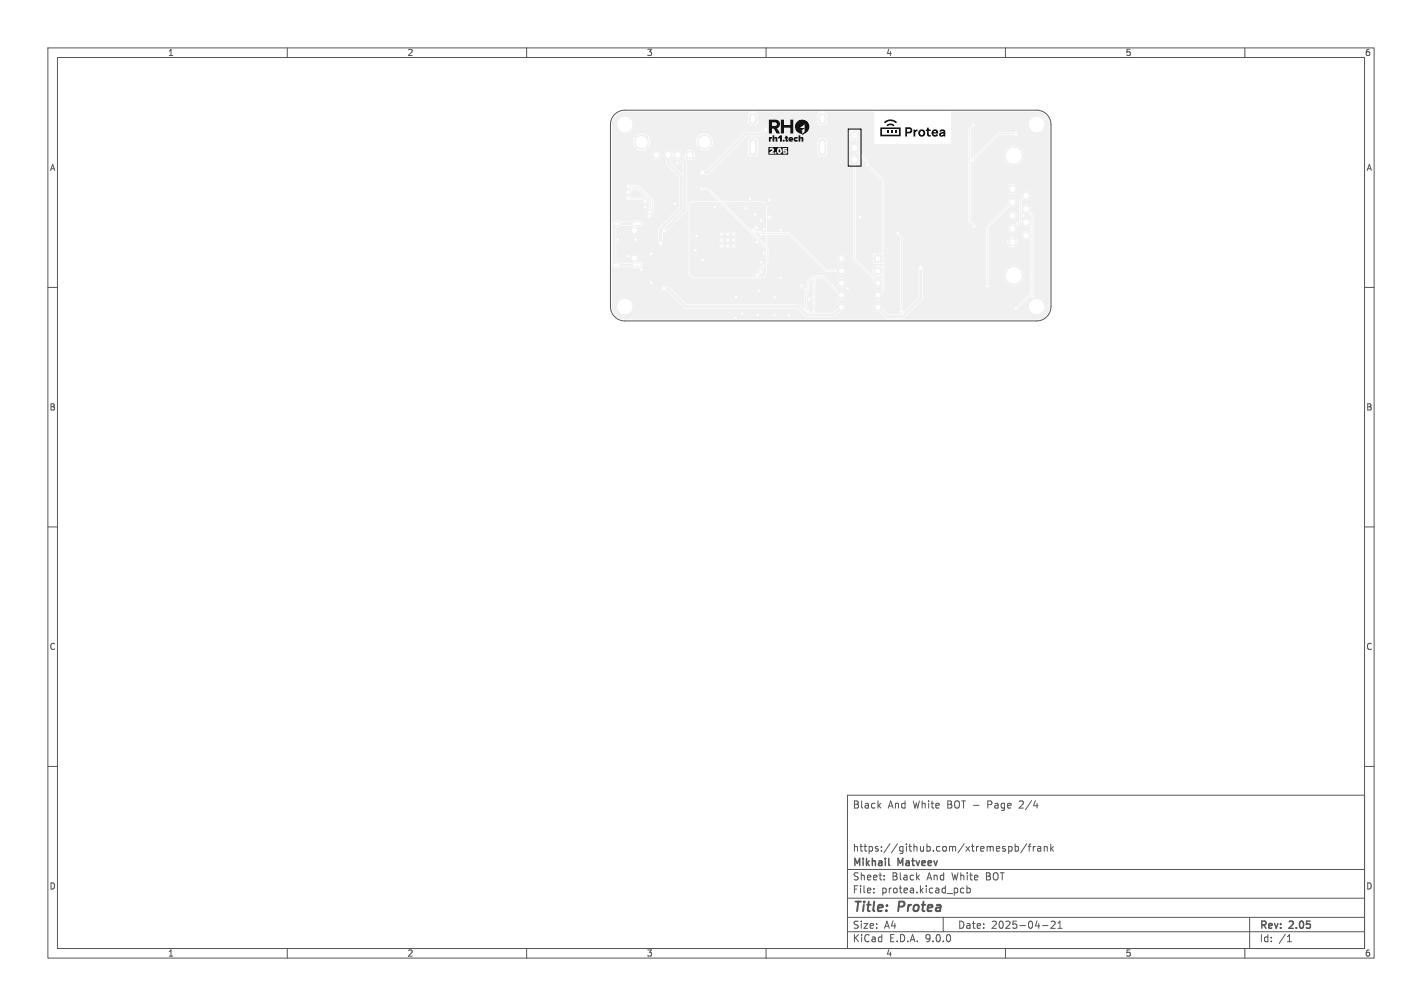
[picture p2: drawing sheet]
<svg xmlns="http://www.w3.org/2000/svg" width="297mm" height="210mm" viewBox="0 0 297 210" stroke-linecap="round" stroke-linejoin="round" font-family="sans-serif">
<g fill="#f0f0f0" stroke="#f0f0f0" stroke-width=".21">
<path d="M136.3 31.6h1.6v1.5h-1.6z"/>
<path d="M156.7 29.2l1-.1 .2 .3 .1 2.7-.3 .3h-.9l-.2-.3v-2.6z"/>
<path d="M156.7 23.8l.9-.1 .3 .2 .1 1.6-.2 .3h-.9l-.3-.1v-1.6z"/>
<path d="M171.2 23.8l.9-.1 .3 .2 .1 1.6-.2 .3h-.9l-.3-.1v-1.6z"/>
<path d="M171.1 29.2l.2-.1h.8l.3 .3 .1 2.7-.3 .3h-.9l-.2-.3z"/>
<path d="M182.6 53.3h1.5v1.4h-1.5z"/>
<path d="M210.7 38.7h1.6v1.6h-1.6z"/>
<circle cx="139.6" cy="32.4" r=".8"/>
<circle cx="141.6" cy="32.4" r=".8"/>
<circle cx="144.1" cy="32.4" r=".8"/>
<circle cx="134" cy="29.6" r="1.5"/>
<circle cx="147.1" cy="29.6" r="1.5"/>
<circle cx="175.8" cy="54" r=".8"/>
<circle cx="183.4" cy="56.5" r=".8"/>
<circle cx="175.8" cy="56.5" r=".8"/>
<circle cx="183.4" cy="59.1" r=".8"/>
<circle cx="175.8" cy="59.1" r=".8"/>
<circle cx="183.4" cy="61.6" r=".8"/>
<circle cx="175.8" cy="61.6" r=".8"/>
<circle cx="183.4" cy="64.2" r=".8"/>
<circle cx="175.8" cy="64.2" r=".8"/>
<circle cx="178.5" cy="33.4" r=".85"/>
<circle cx="178.5" cy="30.8" r=".85"/>
<circle cx="178.5" cy="28.3" r=".85"/>
<circle cx="150.7" cy="48.8" r=".3"/>
<circle cx="152" cy="48.8" r=".3"/>
<circle cx="153.3" cy="48.8" r=".3"/>
<circle cx="150.7" cy="50.1" r=".3"/>
<circle cx="152" cy="50.1" r=".3"/>
<circle cx="153.3" cy="50.1" r=".3"/>
<circle cx="150.7" cy="51.4" r=".3"/>
<circle cx="152" cy="51.4" r=".3"/>
<circle cx="153.3" cy="51.4" r=".3"/>
<circle cx="211.8" cy="32.5" r="2"/>
<circle cx="211.8" cy="57.5" r="2"/>
<circle cx="211.5" cy="42.2" r=".8"/>
<circle cx="211.5" cy="45" r=".8"/>
<circle cx="211.5" cy="47.8" r=".8"/>
<circle cx="211.5" cy="50.5" r=".8"/>
<circle cx="214.3" cy="40.8" r=".8"/>
<circle cx="214.3" cy="43.6" r=".8"/>
<circle cx="214.3" cy="46.4" r=".8"/>
<circle cx="214.3" cy="49.2" r=".8"/>
<circle cx="155" cy="65.5" r=".3"/>
<circle cx="164.8" cy="65.7" r=".3"/>
<circle cx="141.5" cy="34" r=".3"/>
<circle cx="134" cy="56.3" r=".3"/>
<circle cx="161.8" cy="65.7" r=".3"/>
<circle cx="156.7" cy="41.5" r=".3"/>
<circle cx="158.5" cy="60.7" r=".3"/>
<circle cx="132.8" cy="50" r=".3"/>
<circle cx="213.8" cy="45" r=".3"/>
<circle cx="177" cy="60.3" r=".3"/>
<circle cx="163" cy="58" r=".3"/>
<circle cx="129" cy="50" r=".3"/>
<circle cx="179.6" cy="45.4" r=".3"/>
<circle cx="158.3" cy="65.7" r=".3"/>
<circle cx="163" cy="47.9" r=".3"/>
<circle cx="134.8" cy="43.2" r=".3"/>
<circle cx="153.8" cy="62" r=".3"/>
<circle cx="169" cy="62.5" r=".3"/>
<circle cx="136" cy="53" r=".3"/>
<circle cx="160.7" cy="41.8" r=".3"/>
<circle cx="136" cy="59" r=".3"/>
<circle cx="141" cy="42.5" r=".3"/>
<circle cx="131.3" cy="53.5" r=".3"/>
<circle cx="161.8" cy="62" r=".3"/>
<circle cx="160.7" cy="45.3" r=".35"/>
<circle cx="153.6" cy="66.3" r=".3"/>
<circle cx="158" cy="47.5" r=".3"/>
<circle cx="146.8" cy="54.3" r=".3"/>
<circle cx="155.8" cy="43.5" r=".3"/>
<circle cx="158.1" cy="50.5" r=".3"/>
<circle cx="157.8" cy="44.7" r=".3"/>
<circle cx="159.6" cy="52.9" r=".3"/>
<circle cx="149.3" cy="43.2" r=".3"/>
<circle cx="145.5" cy="49.3" r=".3"/>
<circle cx="146.8" cy="36" r=".35"/>
<circle cx="159" cy="46.1" r=".3"/>
<circle cx="145.3" cy="52.3" r=".3"/>
<circle cx="159" cy="54.7" r=".3"/>
<circle cx="159" cy="49" r=".3"/>
<circle cx="160" cy="27" r=".35"/>
<circle cx="159.7" cy="47.8" r=".3"/>
<circle cx="159" cy="56.7" r=".3"/>
<circle cx="138.8" cy="60.3" r=".4"/>
<circle cx="188.3" cy="65" r=".3"/>
<circle cx="187.5" cy="48.7" r=".3"/>
<circle cx="138.7" cy="48.2" r=".35"/>
<circle cx="138" cy="50.7" r=".35"/>
<circle cx="215.6" cy="61.8" r=".3"/>
<circle cx="206.2" cy="59.7" r=".3"/>
<circle cx="212.2" cy="64.5" r=".3"/>
<circle cx="146.6" cy="39.4" r=".3"/>
<circle cx="158.2" cy="57.5" r=".3"/>
<circle cx="131.3" cy="38.9" r=".3"/>
<circle cx="135.6" cy="45.2" r=".3"/>
<circle cx="131.3" cy="40.2" r=".3"/>
<circle cx="135.7" cy="44.3" r=".3"/>
<circle cx="157.4" cy="48.1" r=".3"/>
<circle cx="168.8" cy="65" r=".3"/>
<circle cx="167.5" cy="59.7" r=".3"/>
<circle cx="170" cy="58.3" r=".3"/>
<circle cx="170" cy="65" r=".3"/>
<circle cx="134.7" cy="42" r=".3"/>
<circle cx="131.3" cy="41.4" r=".3"/>
<circle cx="192.3" cy="55.9" r=".35"/>
<circle cx="203.1" cy="33.4" r=".3"/>
<circle cx="212.2" cy="27.9" r=".3"/>
<circle cx="203.5" cy="47.1" r=".3"/>
<circle cx="203.3" cy="26.1" r=".3"/>
<circle cx="181.3" cy="34.4" r=".3"/>
</g>
<path d="M128.6 55.3h.6M128.6 46.7h.6M132.5 55.3h1.1M132.5 46.7h1.1" fill="none" stroke="#f0f0f0" stroke-width="1"/>
<path d="M139.6 32.4v1.7l2.7 2.6v6.8l-4.4 4.4 .1 2.9M141.6 32.4l1.4 1.4v10.1l-4.3 4.3M160 27l-1 1h-3.2l-8 8h-1M133 46.7h-4.1l-.6 .6v7.4l.6 .6h4.1M192.3 55.9v6.4l-3.8 3.8h-3.2l-1.9-1.9M138.8 60.3h.7l3.8 3.7h23.4l1.7 1.8h5.8l1.6-1.6" fill="none" stroke="#f0f0f0" stroke-width=".6"/>
<g fill="none" stroke="#f0f0f0" stroke-width=".21">
<path d="M131.3 38.9h2.1l2.9 2.9v2.8l-.7 .6M146.6 39.4h1.3l12.4 12.4v2.9l-1.8 1.8v.8l-.3 .2M178.5 33.4v20.8l4.9 4.9M178.5 30.8l.2 .2v.4l2.6 2.5v.5l3.1 3.2v23l-1 1M203.3 26.1l-.8 .8v19.3l1 .9M212.2 27.9h-3.5l-5.6 5.5M131.3 40.2l.9-1h1l2.7 2.7v2.2l-.2 .2M131.3 41.4l2.9 .1 .5 .5M157.4 48.1l.3 .3h1.5l.3 .4h5.3l7.7 7.7h3.3M167.5 59.8l1.3 1.2M170 58.3v6.7M187.5 48.7l.8 .7v15.6"/>
<path d="M211.5 42.2l-5.3 5.3v12.2M214.3 43.6l1.4 1.5-.1 16.7M214.3 40.8l-1.2 1.2v4.1l-1.6 1.7M214.3 46.4l1.1 1v13.9l-3.2 3.2M168.8 61v-2.3l1-1h2l4 3.9M168.8 61l-.5 .5v3l.5 .5"/>
</g>
<g fill="#f0f0f0">
<path d="M158.7 56.6l1.2-1.2 .1 1.5a1 1 0 0 1-1 1h-.6l.3-.6z"/>
<path d="M144.3 42.5l.7-.3h5.3l6.6 6.6h-3.2a.45 .45 0 0 0-.4-.4 .45 .45 0 0 0-.5 .4h-.3a.45 .45 0 0 0-.5-.4 .45 .45 0 0 0-.4 .4h-.4a.45 .45 0 0 0-.7-.3 .45 .45 0 0 0 0 .7 .45 .45 0 0 0 .7-.3v-.1h.4a.45 .45 0 0 0 .4 .5 .45 .45 0 0 0 .5-.5h.3a.45 .45 0 0 0 .5 .5 .45 .45 0 0 0 .4-.5h3.2l1.3 1.3h-4.5a.45 .45 0 0 0-.4-.4 .45 .45 0 0 0-.5 .4h-.3a.45 .45 0 0 0-.5-.4 .45 .45 0 0 0-.4 .4h-.4a.45 .45 0 0 0-.7-.4 .45 .45 0 0 0 0 .8 .45 .45 0 0 0 .7-.3v-.1h.4a.45 .45 0 0 0 .4 .5 .45 .45 0 0 0 .5-.5h.3a.45 .45 0 0 0 .5 .5 .45 .45 0 0 0 .4-.5h4.5l1.2 1.2h-5.7a.45 .45 0 0 0-.4-.4 .45 .45 0 0 0-.5 .4h-.3a.45 .45 0 0 0-.5-.4 .45 .45 0 0 0-.4 .4h-.4a.45 .45 0 0 0-.7-.3 .45 .45 0 0 0 0 .8 .45 .45 0 0 0 .7-.4v-.1h.4a.45 .45 0 0 0 .4 .5 .45 .45 0 0 0 .5-.5h.3a.45 .45 0 0 0 .5 .5 .45 .45 0 0 0 .4-.5h5.7l.6 .6v2.7l-1.8 1.8-.1 .6a.52 .52 0 0 0-.3 .9h-12.8a1 1 0 0 1-1-1v-13.7z"/>
<path d="M157.7 48.7h1.4l.4 .3h.5v2z"/>
<path d="M151.1 42.2h7.9a1 1 0 0 1 1 1v5.3h-.3l-.4-.3h-1.4a.56 .56 0 0 0-.5-.5 .56 .56 0 0 0-.6 .3z"/>
<path d="M169 58.8l.5-.5 .3 .4v5.9l-.2 .3v.4l-.4-.1a.49 .49 0 0 0-.6-.7l-.1-.1v-2.8l.5-.6z"/>
<path d="M213.4 44.1h.1a1.08 1.08 0 0 0 1.3 .4l.7 .7v1.9l-.3-.2a1.03 1.03 0 0 0-.5-1.3 1.03 1.03 0 0 0-1.3 .3z"/>
<path d="M140.5 32.5h.1a1.04 1.04 0 0 0 1.3 .8l.7 .7-.1 2.3-2.5-2.4v-.7z"/>
<path d="M128.6 24.1a2.7 2.7 0 0 1 1.9-.8l26.3 .1-.4 .3-.1 .3v.6h.5v.3h-.5l.1 1h-24.3v-.3a1.61 1.61 0 0 0-2.6-.8 1.61 1.61 0 0 0 .4 2.7 1.61 1.61 0 0 0 2.2-1.6h24.3l.2 .2h.5v-.5h.3v.5a.69 .69 0 0 0 .9-.5v-.7h-.6v-.3h.6l-.1-.8-.5-.4v-.1h13.6v.1l-.5 .4v.8h.5v.3h-.5v.7l.2 .4 .3 .1h.3v-.5h.3v.5a.69 .69 0 0 0 .9-.5v-.7h-.6v-.3h.6l-.1-.8-.5-.4v-.1l10.4 .1v3.5h-22.1a.51 .51 0 0 0-.5-.4 .51 .51 0 0 0-.5 .4l-.7 .6-3.2 .1-2 1.9h-4.7l-.4-1-.4 .4-.3-.2 .5-.4-.2-.1a1.8 1.8 0 0 0-2.1 .1l.4 .4-.2 .2-.4-.4-.5 1h-9.5l-.4-1-.5 .4-.2-.2 .5-.4-.2-.1a1.8 1.8 0 0 0-2.2 .1l.5 .4-.2 .2-.5-.4-.1 .1a1.8 1.8 0 0 0 .1 2.2l.5-.4 .2 .2-.5 .4 .2 .1a1.8 1.8 0 0 0 2.2-.1l-.5-.4 .2-.2 .5 .4 .3-.6 .1-.7h9.5l.1 .7 .4 .6 .4-.4 .2 .2-.4 .4 .1 .1a1.8 1.8 0 0 0 2.2-.1l-.5-.4 .3-.2 .4 .4 .4-.6v-.7h4.7l-2.8 2.8h-5.6l-.3-.6-.4 .4-.2-.2 .4-.4-.1-.1a1.09 1.09 0 0 0-1.2 .1l.5 .4-.3 .2-.4-.4-.1 .1a1.09 1.09 0 0 0 .1 1.2l.4-.4 .3 .2-.5 .4 .1 .1a1.09 1.09 0 0 0 1.2-.1l-.4-.4 .2-.2 .4 .4 .3-.7h5.6l-1.4 1.4h-5.9l-1-1a1.01 1.01 0 0 0-.8-1.3 1.01 1.01 0 0 0-1.2 .8 .97 .97 0 0 0-1.5-.6l-2.8-.1-.1 1.7 1.8 .1 .1-1.7h1a.99 .99 0 0 0 .1 1.6l.1 1.1 2.6 2.7v4.7h-5.3l-3-3-2-.2a.46 .46 0 0 0-.6 .1 .46 .46 0 0 0 .1 .7 .46 .46 0 0 0 .7-.2l.1 .1-.5 .5a.46 .46 0 0 0-.5 .5 .46 .46 0 0 0 .6 .4 .46 .46 0 0 0 .3-.6l.6-.5h.8l2.5 2.5h-.4l-.2-.3-.7-.5h-2.6a.46 .46 0 0 0-.6-.2 .46 .46 0 0 0-.2 .6 .46 .46 0 0 0 .7 .2h2.5l.2 .2a.45 .45 0 0 0 .4 .5 .45 .45 0 0 0 .5-.5h.5l-.1 1.9a.57 .57 0 0 0-.2 .9 .46 .46 0 0 0 .1 .8 .46 .46 0 0 0 .6-.6l.4-.4v-2.9h5.3v1.7l-4.2 4.2-.1 .4h-4.4a.58 .58 0 0 0-.9-.4 .58 .58 0 0 0 0 1 .58 .58 0 0 0 .9-.4v-.2h4.4v2.6a.52 .52 0 0 0 .6 .6 .52 .52 0 0 0 .3-.8v-1.7l.1-.1a.52 .52 0 0 0 .7-.4l4.2-4.2 .1-10.3h5.9l-1.8 1.8h-.6a.51 .51 0 0 0-.8 .5 .51 .51 0 0 0 .8 .5l1-.1 7.9-7.9 3.3-.1 1.2-1.1 .1-.4h22.1v1.2h-3v-.1a1.14 1.14 0 0 0-.9-.9v.7h-.3v-.7l-.2 .1a1.14 1.14 0 0 0-.8 .9h.6v.3h-.6v.1a1.15 1.15 0 0 0 .8 .9h-5.4l-.3-.5-.6-.1v.6h-.3v-.6a.69 .69 0 0 0-.8 .6h-12.5l-.3-.5-.6-.1v.6h-.3v-.6a.69 .69 0 0 0-.8 .6v1.2h.5v.3h-.5v1.4l.3 .4h.5v-.6h.3v.6a.69 .69 0 0 0 .9-.6v-1.2h-.6v-.3h.6v-1.2h12.5v1.2h.5v.3h-.5v1.4l.3 .4h.5v-.6h.3v.6a.69 .69 0 0 0 .9-.6v-1.2h-.6v-.3h.6v-1.2h5.6v-.7h.3v.7h.1a1.14 1.14 0 0 0 .8-1h-.6v-.3h3.6v2h16l.1-6.8h17.8a2.69 2.69 0 0 1 2.7 2.6h-1.1v-.3a1.61 1.61 0 0 0-2.6-.8 1.61 1.61 0 0 0 .4 2.7 1.61 1.61 0 0 0 2.2-1.6h1.1v1.9h-6.6v-.1a.49 .49 0 0 0-.8-.1l-3.3 .1-5.3 5.3-.4 .1v-6.1l.5-.4a.46 .46 0 0 0 .4-.6 .46 .46 0 0 0-.6-.3 .46 .46 0 0 0-.3 .6l-.5 .6v10.7h-17.6l-3-3-.2-.8-2.3-2.3a1.02 1.02 0 0 0-.3-1.6 1.02 1.02 0 0 0-1.4 .9 1.02 1.02 0 0 0 1.3 1l2.2 2.2-.1 .2a.48 .48 0 0 0 0 .5 .48 .48 0 0 0 .5 .2l2.8 2.9v15.1h-.7v.7h-.3v-.7l-.6 .1-.3 .4v.5h.7v.3h-.7l.1 .7 .8 .2v-.7h.3v.7h.7v.5l-.1 .1a1.09 1.09 0 0 0-1.4 0l.5 .5-.2 .2-.5-.5-.1 .1a1.09 1.09 0 0 0 .1 1.2l.5-.5 .2 .2-.5 .5 .1 .1a1.35 1.35 0 0 0 1.4-.1v1l-.7-.3-.6 .1-4.1-4.1v-19.7a1.03 1.03 0 0 0 .5-1.7 1.03 1.03 0 0 0-1.7 .1 1.03 1.03 0 0 0 .7 1.6v19.5h-1.6a.96 .96 0 0 0-1.5-.7 .96 .96 0 0 0 0 1.6 .96 .96 0 0 0 1.5-.7v-.2h1.6v.5l2.1 2h-3.7a.99 .99 0 0 0-.9-.8 .99 .99 0 0 0-1 .7h-2.2l-7.7-7.8h-4.7v-5.3l-.2-.6-.4-.4-.6-.2-8 .1-3-2.9-1.1-.1a.46 .46 0 0 0-.6 0 .46 .46 0 0 0 0 .7 .46 .46 0 0 0 .7-.1h.8l2.2 2.2-5.2 .1-.5 .2-.4 .5-.1 11.1h-10.7a.58 .58 0 0 0-.9-.4 .58 .58 0 0 0 0 1 .58 .58 0 0 0 .9-.4v-.2h10.7l.1 3.4 .3 .5 .6 .4h13l.3-.2 .4 .2h.7l.5-.2 .4-.5v-2.1l.4-.5v-3.1l-.4-.5 .1-2.2h4.4l7.8 7.8h2.4a.97 .97 0 0 0 1.1 .7 .97 .97 0 0 0 .8-1.1h3.7l2.1 2.2-.1 .4h-5.7v-.2a.96 .96 0 0 0-1.6-.4 .96 .96 0 0 0 .3 1.6 .96 .96 0 0 0 1.3-1h5.7v.2a1.02 1.02 0 0 0 .7 .8 1.02 1.02 0 0 0 1.1-.3v.8l-.3 .3-.4-.1a.95 .95 0 0 0-1.1 .8h-5.7v-.2a1.05 1.05 0 0 0-1.5-.5l-3.4-3.4-2.2 .1-1.1 1.1v1.7l-.5-.5a.46 .46 0 0 0-.5-.5 .46 .46 0 0 0-.5 .6 .46 .46 0 0 0 .6 .3l.8 .8-.4 .5-.1 3.1-1.2-1.1h-23.2l-3.7-3.6-.7-.1a.56 .56 0 0 0-.8 .1 .56 .56 0 0 0 0 .7 .56 .56 0 0 0 .8 .1h.2l3.2 3.2h-10.4a1.61 1.61 0 0 0-2.4-1.3 1.61 1.61 0 0 0 0 2.8 1.61 1.61 0 0 0 2.4-1.3v-.2h10.4l.7 .6h23.3l1.9 1.7h5.8l1.3-1.1a.97 .97 0 0 0 1.2-.9 .97 .97 0 0 0-1.1-1 .97 .97 0 0 0-.8 1.3l-.9 .8-3.5-.1 .1-.3-.2-.3v-5.9l.2-.4-.1-.4h1.3l3.2 3.2a.97 .97 0 0 0 .6 1.5 .97 .97 0 0 0 1.2-1.1h5.7v.2a.97 .97 0 0 0 1.3 .8 .97 .97 0 0 0 .5-1.4l.5-.5v-23h17.6v8.6l.7 1a.46 .46 0 0 0 .6 .3 .46 .46 0 0 0 .3-.5 .46 .46 0 0 0-.6-.4l-.5-.6v-12.1l.1-.1a.48 .48 0 0 0 .5 0 .48 .48 0 0 0 .2-.5l5.2-5.2h3l.1 .1a.45 .45 0 0 0 .5 .1 .45 .45 0 0 0 .2-.5h6.6v4.6l-5.3-.1a2.15 2.15 0 0 0-3.3-1.6 2.15 2.15 0 0 0 .1 3.7 2.15 2.15 0 0 0 3.2-1.8v-.2h5.3v6.2h-6.8l-.1-.1h-1.7l-.1 .1v1.7l.1 .1h1.8v-1.8h6.8v23.2h-3.1l-.1-.3v-16.5l-.9-.9a1.01 1.01 0 0 0-.4-1.3 1.01 1.01 0 0 0-1.3 .3v-.9l.4-.5a.97 .97 0 0 0 1.5-.5 .97 .97 0 0 0-.9-1.3 .97 .97 0 0 0-1 1.2v.3l-.5 .5v.2h-.5a.98 .98 0 0 0-1.3-.8 .98 .98 0 0 0-.5 1.4l-4.6 4.7v8.5h-13.2a.51 .51 0 0 0-.7-.5 .51 .51 0 0 0-.2 .8v5.9l-3.1 3-.3-.5v-15.2l-.5-.8a.46 .46 0 0 0-.6-.4 .46 .46 0 0 0-.3 .6 .46 .46 0 0 0 .5 .3l.4 .5v15a.51 .51 0 0 0-.1 .6 .51 .51 0 0 0 .5 .3l-2.9 .1-1.2-1.1a.97 .97 0 0 0-.8-1.3 .97 .97 0 0 0-1.1 1.1 .97 .97 0 0 0 1.3 .8l1.4 1.4h3.6l4-3.9 .1-6.7h13.2l-.1 3.5a.46 .46 0 0 0 0 .7 .46 .46 0 0 0 .7-.1 .46 .46 0 0 0-.1-.7v-11.7l4.5-4.5a.98 .98 0 0 0 1.4-1h.5v2.8h-.5a.95 .95 0 0 0-1.5-.7 .95 .95 0 0 0 .1 1.6 .95 .95 0 0 0 1.4-.7v-.2h.5v1.1l-1 .9a.97 .97 0 0 0-1.4 .8 .97 .97 0 0 0 1.2 1 .97 .97 0 0 0 .6-1.4l.9-.9h.1a1 1 0 0 0 1.5 .9l.3 .3v.9a1 1 0 0 0-1.4-.1 1 1 0 0 0 0 1.5 1 1 0 0 0 1.4-.1v.7h-2.5l-.3-.6-.4 .4-.2-.2 .4-.4a1.09 1.09 0 0 0-1.3 0l.4 .4-.2 .2-.4-.4-.1 .1a1.09 1.09 0 0 0 .1 1.2l.4-.4 .2 .2-.4 .4 .1 .1a1.09 1.09 0 0 0 1.2-.1l-.4-.4 .2-.2 .4 .4 .3-.7h2.5v6.9h-1.2v-.3a2.16 2.16 0 0 0-3.5-1.3 2.16 2.16 0 0 0 .5 3.7 2.16 2.16 0 0 0 3-2.1h1.2v3.8l-2.8 2.8a.46 .46 0 0 0-.5 .5 .46 .46 0 0 0 .5 .4 .46 .46 0 0 0 .4-.5l2.4-2.5a.49 .49 0 0 0 .6 .4 .49 .49 0 0 0 .4-.5h3.1v2.1h-1.1v-.3a1.6 1.6 0 0 0-2.6-.8 1.6 1.6 0 0 0 .4 2.7 1.6 1.6 0 0 0 2.2-1.6h1.1v.4a2.7 2.7 0 0 1-2.7 2.4h-86a2.7 2.7 0 0 1-2.7-2.7v-8.4l.7 .4h.7l.5-.2h2.3l.4 .2h1.3a.65 .65 0 0 0 .5-.7 .65 .65 0 0 0-.6-.6h-1.2l-.4 .2h-2.3l-1-.3v-7.1l1-.4h2.3l.4 .2h1.3a.65 .65 0 0 0 .5-.7 .65 .65 0 0 0-.6-.6h-1.2l-.4 .2h-2.3l-.5-.2h-.7l-.6 .5-.1-.1v-20.4a2.7 2.7 0 0 1 .8-1.9z"/>
</g>
<g fill="#fff" stroke="#fff" stroke-width=".21">
<circle cx="155" cy="65.5" r=".17"/>
<circle cx="164.8" cy="65.7" r=".17"/>
<circle cx="141.5" cy="34" r=".17"/>
<circle cx="134" cy="56.3" r=".17"/>
<circle cx="161.8" cy="65.7" r=".17"/>
<circle cx="156.7" cy="41.5" r=".17"/>
<circle cx="158.5" cy="60.7" r=".18"/>
<circle cx="132.8" cy="50" r=".18"/>
<circle cx="213.8" cy="45" r=".18"/>
<circle cx="177" cy="60.3" r=".17"/>
<circle cx="163" cy="58" r=".18"/>
<circle cx="129" cy="50" r=".18"/>
<circle cx="179.6" cy="45.4" r=".17"/>
<circle cx="158.3" cy="65.7" r=".17"/>
<circle cx="163" cy="47.9" r=".17"/>
<circle cx="134.8" cy="43.3" r=".18"/>
<circle cx="153.8" cy="62" r=".17"/>
<circle cx="169" cy="62.5" r=".17"/>
<circle cx="136" cy="53" r=".18"/>
<circle cx="160.7" cy="41.8" r=".17"/>
<circle cx="136" cy="59" r=".18"/>
<circle cx="141" cy="42.5" r=".17"/>
<circle cx="131.3" cy="53.5" r=".17"/>
<circle cx="161.8" cy="62" r=".17"/>
<circle cx="160.7" cy="45.3" r=".25"/>
<circle cx="153.6" cy="66.3" r=".17"/>
<circle cx="158" cy="47.5" r=".17"/>
<circle cx="146.8" cy="54.3" r=".17"/>
<circle cx="155.8" cy="43.5" r=".17"/>
<circle cx="158.1" cy="50.5" r=".17"/>
<circle cx="157.8" cy="44.7" r=".17"/>
<circle cx="159.6" cy="52.9" r=".17"/>
<circle cx="149.3" cy="43.3" r=".17"/>
<circle cx="145.5" cy="49.3" r=".17"/>
<circle cx="146.8" cy="36" r=".25"/>
<circle cx="159" cy="46.1" r=".17"/>
<circle cx="145.3" cy="52.3" r=".17"/>
<circle cx="159" cy="54.7" r=".17"/>
<circle cx="159" cy="49" r=".18"/>
<circle cx="160" cy="27" r=".25"/>
<circle cx="159.7" cy="47.8" r=".17"/>
<circle cx="159" cy="56.7" r=".17"/>
<circle cx="138.8" cy="60.3" r=".3"/>
<circle cx="188.3" cy="65" r=".17"/>
<circle cx="187.5" cy="48.7" r=".17"/>
<circle cx="138.7" cy="48.2" r=".25"/>
<circle cx="138" cy="50.8" r=".25"/>
<circle cx="215.6" cy="61.8" r=".17"/>
<circle cx="206.2" cy="59.7" r=".17"/>
<circle cx="212.2" cy="64.5" r=".17"/>
<circle cx="146.6" cy="39.4" r=".17"/>
<circle cx="158.2" cy="57.5" r=".18"/>
<circle cx="131.3" cy="38.9" r=".17"/>
<circle cx="135.6" cy="45.2" r=".17"/>
<circle cx="131.3" cy="40.2" r=".17"/>
<circle cx="135.7" cy="44.3" r=".17"/>
<circle cx="157.4" cy="48.1" r=".17"/>
<circle cx="168.8" cy="65" r=".17"/>
<circle cx="167.5" cy="59.7" r=".17"/>
<circle cx="170" cy="58.3" r=".17"/>
<circle cx="170" cy="65" r=".17"/>
<circle cx="134.7" cy="42" r=".17"/>
<circle cx="131.3" cy="41.4" r=".17"/>
<circle cx="192.3" cy="55.9" r=".25"/>
<circle cx="203.1" cy="33.4" r=".17"/>
<circle cx="212.2" cy="27.9" r=".17"/>
<circle cx="203.5" cy="47.1" r=".17"/>
<circle cx="203.3" cy="26.1" r=".18"/>
<circle cx="181.3" cy="34.4" r=".18"/>
<circle cx="130.5" cy="64" r="1.35"/>
<circle cx="137.1" cy="32.4" r=".48"/>
<circle cx="139.6" cy="32.4" r=".48"/>
<circle cx="141.6" cy="32.4" r=".48"/>
<circle cx="144.1" cy="32.4" r=".48"/>
<circle cx="134" cy="29.6" r="1.15"/>
<circle cx="147.1" cy="29.6" r="1.15"/>
<circle cx="216.5" cy="64" r="1.35"/>
<circle cx="183.4" cy="54" r=".4"/>
<circle cx="175.8" cy="54" r=".4"/>
<circle cx="183.4" cy="56.5" r=".4"/>
<circle cx="175.8" cy="56.5" r=".4"/>
<circle cx="183.4" cy="59.1" r=".4"/>
<circle cx="175.8" cy="59.1" r=".4"/>
<circle cx="183.4" cy="61.6" r=".4"/>
<circle cx="175.8" cy="61.6" r=".4"/>
<circle cx="183.4" cy="64.2" r=".4"/>
<circle cx="175.8" cy="64.2" r=".4"/>
<circle cx="178.5" cy="33.4" r=".5"/>
<circle cx="178.5" cy="30.8" r=".5"/>
<circle cx="178.5" cy="28.3" r=".5"/>
<circle cx="216.5" cy="26" r="1.35"/>
<circle cx="130.5" cy="26" r="1.35"/>
<circle cx="150.7" cy="48.8" r=".17"/>
<circle cx="152" cy="48.8" r=".17"/>
<circle cx="153.3" cy="48.8" r=".17"/>
<circle cx="150.7" cy="50.1" r=".17"/>
<circle cx="152" cy="50.1" r=".17"/>
<circle cx="153.3" cy="50.1" r=".17"/>
<circle cx="150.7" cy="51.4" r=".17"/>
<circle cx="152" cy="51.4" r=".17"/>
<circle cx="153.3" cy="51.4" r=".17"/>
<circle cx="132.5" cy="53.9" r=".32"/>
<circle cx="132.5" cy="48.1" r=".32"/>
<circle cx="211.8" cy="32.5" r="1.6"/>
<circle cx="211.8" cy="57.5" r="1.6"/>
<circle cx="211.5" cy="39.5" r=".5"/>
<circle cx="211.5" cy="42.2" r=".5"/>
<circle cx="211.5" cy="45" r=".5"/>
<circle cx="211.5" cy="47.8" r=".5"/>
<circle cx="211.5" cy="50.5" r=".5"/>
<circle cx="214.3" cy="40.8" r=".5"/>
<circle cx="214.3" cy="43.6" r=".5"/>
<circle cx="214.3" cy="46.4" r=".5"/>
<circle cx="214.3" cy="49.2" r=".5"/>
</g>
<path d="M157.3 24.4v.8M157.3 29.9v1.8M171.8 24.4v.8M171.8 29.9v1.8" fill="none" stroke="#fff" stroke-width=".9"/>
<path d="M128.6 55.3h.6M128.6 46.7h.6M132.5 55.3h1.1M132.5 46.7h1.1" fill="none" stroke="#fff" stroke-width=".6"/>
<g fill="#000">
<path d="M160.5 30.7h4.1v1l-.3-.4-.5 .1v-.2h.6v-.3h-.9v.6h-.2a.59 .59 0 0 0-.8-.6 .59 .59 0 0 0-.1 1l-.4-.2-.7 .1a.51 .51 0 0 0 .3-.8 .51 .51 0 0 0-.9 0l-.1 .1 .2 .2a.21 .21 0 0 1 .3-.2 .21 .21 0 0 1 .1 .3l-.5 .4v.3h1v-.3h.2a.19 .19 0 0 0 0 .3 .19 .19 0 0 0 .3-.2h.2a.54 .54 0 0 0 .6 .2 .54 .54 0 0 0 .3-.6l.8 .2h-.5l-.2 .3a.61 .61 0 0 0 1.1-.3h.1v.6h-4.1zM160.6 25h1.5l.6 .3 .2 .6h-.6l-.3-.4h-.8v.8h.8l.3-.4h.6l-.2 .5-.4 .4 .6 1.1h-.7l-.5-1.1h-.5v1.1h-.6zM160.6 28.6l.4 .1 .2-.1v.3l-.2 .1v.6h-.4zM161.4 28.3h.3v.4l.3-.1 .3 .1 .1 .9h-.4v-.6l-.1-.1-.2 .1v.6h-.3zM162.7 31.2a.3 .3 0 0 1 .3 .3 .3 .3 0 0 1-.2 .3l-.2-.1zM162.5 28.7l.5-.4h.3v1.3h-.4v-.8l-.2 .2zM164.1 28.4h.3v.2h.2v.3h-.2l.2 .6-.5-.1v-.5h-.2zM163.1 25h.6v1.1h1.4v-1.1h.6v2.9h-.6v-1.2h-1.4v1.2h-.6zM164.8 28.8a.5 .5 0 0 1 .9 .2l-.5-.1-.2 .1h.7v.2h-.7h.5l.1 .3a.54 .54 0 0 1-.7 0 .54 .54 0 0 1-.1-.7zM165.9 28.8l.6-.2 .2 .2-.3 .2a.19 .19 0 0 0-.2-.1 .19 .19 0 0 0 0 .3 .19 .19 0 0 0 .2 0l.3 .2a.52 .52 0 0 1-.8 .1 .52 .52 0 0 1 0-.7zM166.8 27.7l.7-.6v.8zM166.5 25.4l.6-.3 .8-.1 .6 .4 .4 .6 .1 .6-.2 .7-1.3 .9v-.3l.6-.4v-1.6l-1.1 .8h.5l-.9 .8 .9-.8v.4l-.7 .6-.5-.4-.2-.7v-.6z"/>
<path d="M167.5 26.7h.6l-.6 .4zM166.8 28.3h.3v.4l.4-.1 .2 .1 .1 .9h-.4v-.6l-.1-.1-.2 .1v.6h-.3zM183.9 26.6h4.2v.3h-3.9v1.2h3.6v-1.2h.3v1.6h-4.2zM185.4 27.3h.3v.5h-.3zM184.6 25.5l.7-.4 .7-.2 .7 .2 .6 .4-.2 .2-1-.4-.7 .1-.5 .3zM185.1 26.1l.9-.3 .8 .3-.2 .3-.6-.3-.6 .3zM186.2 27.3h.3v.5h-.3zM187 27.3h.4v.5h-.4zM189.1 26.6h.9a.56 .56 0 0 1 .5 .6h-.3l-.2-.3h-.6v.6h.6l.2-.3h.3a.58 .58 0 0 1-.6 .6h-.5v.7h-.3zM190.8 27.1h.3v.2l.5-.2v.3l-.4 .2v.9h-.4zM192 27.2a.73 .73 0 0 1 .8-.1 .73 .73 0 0 1 .4 .7h-.3a.4 .4 0 0 0-.6-.4 .4 .4 0 0 0 0 .7l.1 .1a.35 .35 0 0 0 .5-.4h.3a.75 .75 0 0 1-1 .7 .75 .75 0 0 1-.2-1.3zM193.6 26.7h.4v.4h.4v.2h-.4v.6a.28 .28 0 0 0 .1 .3 .28 .28 0 0 0 .3 0v.3a.53 .53 0 0 1-.6-.1 .53 .53 0 0 1-.2-.5v-.6h-.2v-.2h.2z"/>
<path d="M194.8 27.2a.68 .68 0 0 1 .7-.2 .68 .68 0 0 1 .4 .6h-.3a.32 .32 0 0 0-.3-.3 .32 .32 0 0 0-.3 .3h.9l.1 .3h-1.1a.34 .34 0 0 0 .3 .3 .34 .34 0 0 0 .4-.2l.3 .1a.75 .75 0 0 1-1.1 .3 .75 .75 0 0 1 0-1.2zM196.3 27.2l.6-.2a.57 .57 0 0 1 .5 .8l-.9 .2 .1 .2h.2l.3-.4h.3v.7h-.3v-.2a.5 .5 0 0 1-.9 0 .5 .5 0 0 1 .5-.7l.4-.1-.3-.2-.3 .2-.3-.1z"/>
<circle cx="163.7" cy="29.4" r=".21"/>
</g>
<path d="M177.2 26.9h2.6v7.8h-2.6z" fill="none" stroke="#000" stroke-width=".21"/>
<g fill="none" stroke="#575757" stroke-width=".21">
<path d="M10 10h277v190h-277zM12 12h273v186h-273zM60 10v2M110 10v2M160 10v2M210 10v2M260 10v2M128.4 23.9a3 3 0 0 1 2.1-.9h86a3 3 0 0 1 3 3v38a3 3 0 0 1-3 3h-86a3 3 0 0 1-3-3v-38a3 3 0 0 1 .9-2.1zM10 60h2M285 60h2M10 110h2M285 110h2"/>
<path d="M10 160h2M177 166h108v32h-108zM183.5 168.1l.5 .6M184 167.7l-.6 .6M210.7 176.8l.4-.1 .3 .3-.2 .6h-.5M212 176.8l.5-.1 .2 .3-.1 .6h-.6M212 176.2v1.5M214.5 176.1l-1.3 2M214.7 176.7h.6M215.3 176.2l-.3 .2v1.3M215.8 176.7v1M216.2 176.7l-.4 .3"/>
<path d="M216.7 176.8h.6l.1 .9M217.4 177.1h-.5l-.2 .2 .2 .4 .5-.1M218.1 176.8l.2-.1 .4 .1v.9M218.1 176.7v1M219.5 176.2v1.5M219.6 177.1l.4 .6M220 176.7l-.5 .6M285 160h2M60 198v2M110 198v2M160 198v2M177 194.5h108"/>
<path d="M177 191.5h108M177 187.5h108M177 181.5h108M182.5 186.3v.1M182.5 185.5v.1M184.7 183.6v.1M184.7 182.8v.1M197 191.5v3M200.6 186.1l.3 .3 .4-.1M201.3 185.5l-.4-.1-.3 .3M202 185.5l.4-.1 .3 .3-.2 .6h-.5M202 184.9v1.5"/>
<path d="M210 198v2M217.7 193.2h1.2M219.5 192.4l.6-.1 .3 .4-.9 1.1h.9M221 193.8h.8M221 192.7l.4-.4v1.5M260 198v2M261 191.5v6.5M268.9 196.6h.8M269 195.5l.3-.4v1.5"/>
</g>
<path d="M185.6 180.5l.2 .2" fill="none" stroke="#575757" stroke-width=".3"/>
<g font-size="2.8" fill="#575757">
<text x="178" y="190.9">Title:</text>
<text x="187.7" y="190.9">Protea</text>
</g>
<g font-size="2.1" fill="#575757">
<text x="178" y="169">Black</text>
<text x="185.4" y="169">And</text>
<text x="190.7" y="169">White</text>
<text x="198" y="169">BOT -</text>
<text x="206.6" y="169">Page</text>
<text x="213.4" y="169">2/4</text>
<text x="178" y="178">https://github.com/xtremespb/frank</text>
<text x="178" y="184">Sheet:</text>
<text x="178" y="181.2">Mikhail</text>
<text x="186.2" y="184">Black</text>
<text x="187.6" y="181.2">Matveev</text>
<text x="193.7" y="184">And</text>
<text x="199" y="184">White</text>
<text x="206.2" y="184">BOT</text>
<text x="178" y="186.7">File:</text>
<text x="184.1" y="186.7">protea.kicad_pcb</text>
<text x="178" y="196.9">KiCad</text>
<text x="178" y="194.1">Size:</text>
<text x="184.7" y="194.1">A4</text>
<text x="185.7" y="196.9">E.D.A.</text>
<text x="193.3" y="196.9">9.0.0</text>
<text x="200" y="194.1">Date:</text>
<text x="207" y="194.1">2025-04-21</text>
<text x="263" y="194.3">Rev:</text>
<text x="263" y="196.9">Id:</text>
<text x="267.1" y="196.9">/1</text>
<text x="269.4" y="194.3">2.05</text>
</g>
<g font-size="1.8" fill="#575757">
<text x="35" y="11.9">1</text>
<text x="85" y="11.9">2</text>
<text x="135" y="11.9">3</text>
<text x="185" y="11.9">4</text>
<text x="235" y="11.9">5</text>
<text x="285" y="11.9">6</text>
<text x="10.3" y="35.9">A</text>
<text x="285.4" y="35.9">A</text>
<text x="10.3" y="85.9">B</text>
<text x="285.3" y="85.9">B</text>
<text x="10.3" y="135.9">C</text>
<text x="285.3" y="135.9">C</text>
<text x="10.3" y="185.9">D</text>
<text x="285.3" y="185.9">D</text>
<text x="35" y="199.9">1</text>
<text x="85" y="199.9">2</text>
<text x="135" y="199.9">3</text>
<text x="185" y="199.9">4</text>
<text x="235" y="199.9">5</text>
<text x="285" y="199.9">6</text>
</g>
</svg>
